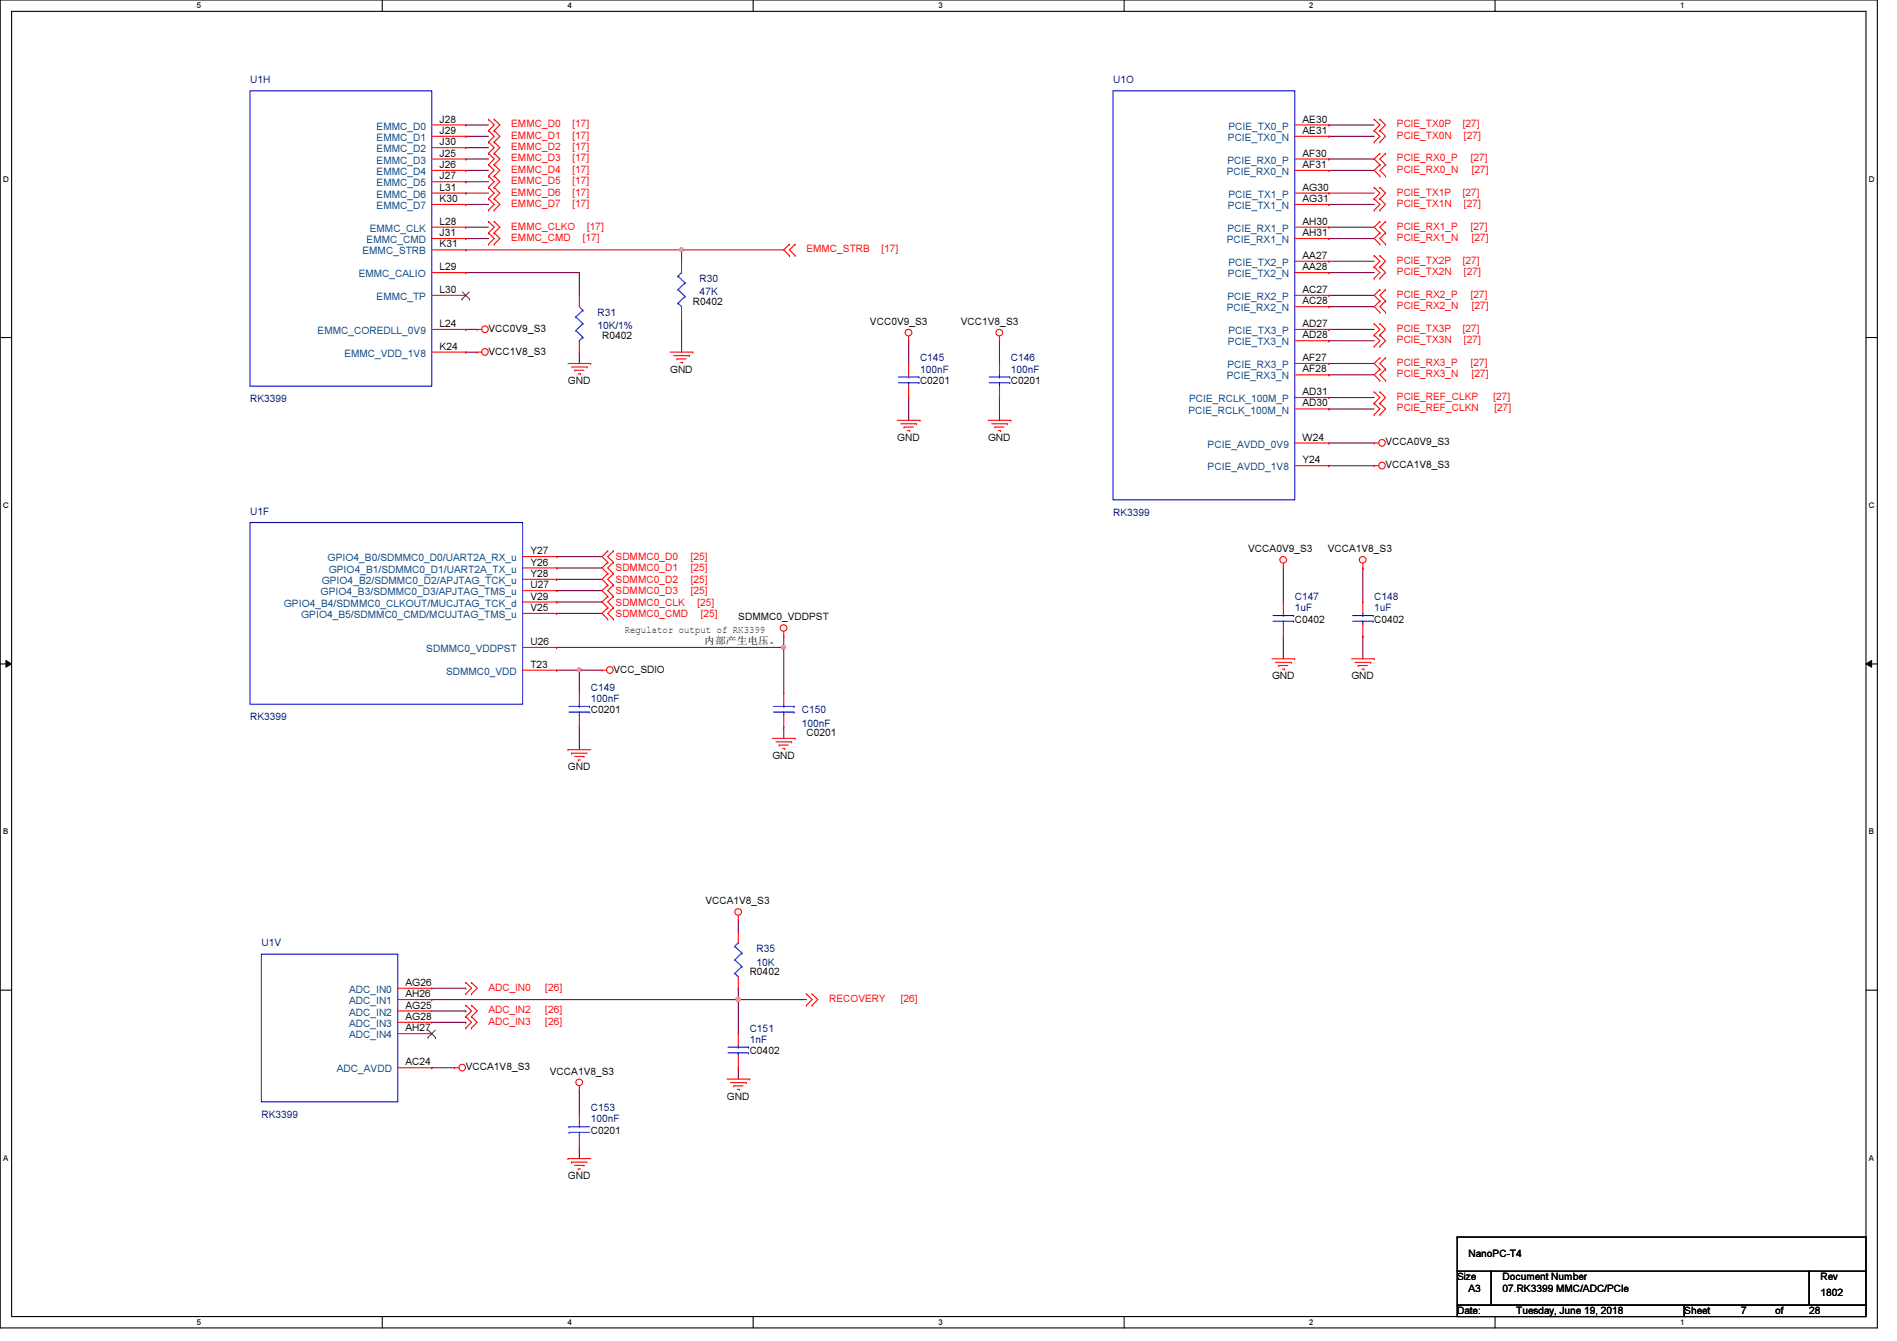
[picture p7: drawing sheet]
<svg xmlns="http://www.w3.org/2000/svg" width="297mm" height="210mm" viewBox="0 0 297 210" stroke-linecap="round" stroke-linejoin="round" font-family="sans-serif">
<path d="M0 0h294v207.9h-294zM1.8 1.8h290.4v204.3h-290.4z" fill="none" stroke="#000" stroke-width=".17"/>
<g fill="#fff">
<path d="M30.8 .2h.7v1.4h-.7z"/>
<path d="M30.8 206.2h.7v1.4h-.7z"/>
</g>
<path d="M59.9 0v1.8M59.9 206.1v1.8" fill="none" stroke="#000" stroke-width=".17"/>
<g fill="#fff">
<path d="M88.9 .2h.6v1.4h-.6z"/>
<path d="M88.9 206.2h.6v1.4h-.6z"/>
</g>
<path d="M117.9 0v1.8M117.9 206.1v1.8" fill="none" stroke="#000" stroke-width=".17"/>
<g fill="#fff">
<path d="M146.9 .2h.7v1.4h-.7z"/>
<path d="M146.9 206.2h.7v1.4h-.7z"/>
</g>
<path d="M176 0v1.8M176 206.1v1.8" fill="none" stroke="#000" stroke-width=".17"/>
<g fill="#fff">
<path d="M205 .2h.7v1.4h-.7z"/>
<path d="M205 206.2h.7v1.4h-.7z"/>
</g>
<path d="M234.1 0v1.8M234.1 206.1v1.8" fill="none" stroke="#000" stroke-width=".17"/>
<g fill="#fff">
<path d="M263.1 .2h.7v1.4h-.7z"/>
<path d="M263.1 206.2h.7v1.4h-.7z"/>
<path d="M.5 27.3h.9v1.4h-.9z"/>
<path d="M292.6 27.3h.9v1.4h-.9z"/>
<path d="M.5 78.4h.9v1.4h-.9z"/>
<path d="M292.6 78.4h.9v1.4h-.9z"/>
</g>
<path d="M0 52.8h1.8M292.2 52.8h1.8" fill="none" stroke="#000" stroke-width=".17"/>
<g fill="#fff">
<path d="M.5 129.5h.8v1.4h-.8z"/>
<path d="M292.6 129.5h.9v1.4h-.9z"/>
</g>
<path d="M0 103.9h1.8M292.2 103.9h1.8" fill="none" stroke="#000" stroke-width=".17"/>
<path d="M.9 103.4l.9 .5-.9 .5zM292.2 103.9l.9-.5v1z" fill="#000"/>
<path d="M.9 103.4l.9 .5-.9 .5zM292.2 103.9l.9-.5v1z" fill="none" stroke="#000" stroke-width=".16"/>
<g fill="#fff">
<path d="M.5 180.5h.8v1.4h-.8z"/>
<path d="M292.6 180.5h.9v1.4h-.9z"/>
</g>
<path d="M0 155h1.8M292.2 155h1.8" fill="none" stroke="#000" stroke-width=".17"/>
<g fill="none" stroke="#800040" stroke-width=".17">
<path d="M72.9 19.6h.1M72.9 19.6h3.6M72.9 35.6h.1M72.9 37.3h.1M72.9 32h.1M72.9 30.2h.1M72.9 28.4h.1M72.9 26.7h.1M72.9 24.9h.1M72.9 23.1h.1M72.9 21.3h.1M72.9 35.6h3.6"/>
<path d="M72.9 37.3h3.6M72.9 32h3.6M72.9 30.2h3.6M72.9 28.4h3.6M72.9 26.7h3.6M72.9 24.9h3.6M72.9 23.1h3.6M72.9 21.3h3.6M72.9 42.7h.1M72.9 51.6h.1M72.9 42.7h17.8M72.9 51.6h1.8"/>
<path d="M142.3 53.3h.1M142.3 53.3v3.6M156.5 53.3h.1M156.5 53.3v3.6M142.3 62.2h.1M142.3 62.2v3.6M156.5 62.2h.1M156.5 62.2v3.6M87.2 96h.1M87.2 88.9h.1M87.2 87.1h.1M87.2 94.2h.1"/>
<path d="M87.2 96h7.1M87.2 88.9h7.1M87.2 87.1h7.1M87.2 94.2h7.1M87.2 101.3h.1M87.2 101.3h35.5M90.7 113.8h.1M90.7 113.8v3.5"/>
</g>
<circle cx="122.7" cy="101.3" r=".32" fill="#f0f"/>
<circle cx="122.7" cy="101.3" r=".32" fill="none" stroke="#f0f" stroke-width=".17"/>
<path d="M72.9 55.1h.1M72.9 55.1h1.8M87.2 90.7h.1M87.2 92.5h.1M87.2 90.7h7.1M87.2 92.5h7.1M87.2 104.9h.1M87.2 104.9h3.5M90.7 104.9h.1M90.7 104.9v3.6M122.7 101.3h.1M122.7 101.3v7.2" fill="none" stroke="#800040" stroke-width=".17"/>
<circle cx="90.7" cy="104.9" r=".32" fill="#f0f"/>
<circle cx="90.7" cy="104.9" r=".32" fill="none" stroke="#f0f" stroke-width=".17"/>
<path d="M72.9 39.1h.1M72.9 39.1h33.8M106.7 39.1h.1M106.7 39.1v1.8M90.7 104.9h.1M90.7 104.9h3.6" fill="none" stroke="#800040" stroke-width=".17"/>
<circle cx="106.7" cy="39.1" r=".32" fill="#f0f"/>
<circle cx="106.7" cy="39.1" r=".32" fill="none" stroke="#f0f" stroke-width=".17"/>
<g fill="none" stroke="#800040" stroke-width=".17">
<path d="M208.1 19.6h.1M208.1 19.6h7.1M208.1 24.9h.1M208.1 26.7h.1M208.1 35.6h.1M208.1 37.3h.1M208.1 21.3h.1M208.1 30.2h.1M208.1 32h.1M208.1 24.9h7.1M208.1 26.7h7.1M208.1 35.6h7.1"/>
<path d="M208.1 37.3h7.1M208.1 21.3h7.1M208.1 30.2h7.1M208.1 32h7.1M90.7 55.1h.1M90.7 42.7h.1M90.7 42.7v3.5M90.7 55.1v1.8M208.1 46.2h.1M208.1 48h.1M208.1 56.9h.1M208.1 58.7h.1"/>
<path d="M208.1 40.9h.1M208.1 42.7h.1M208.1 51.6h.1M208.1 53.3h.1M208.1 46.2h7.1M208.1 48h7.1M208.1 56.9h7.1M208.1 58.7h7.1M208.1 40.9h7.1M208.1 42.7h7.1M208.1 51.6h7.1M208.1 53.3h7.1"/>
<path d="M208.1 62.2h.1M208.1 64h.1M208.1 69.3h.1M208.1 72.9h.1M208.1 62.2h7.1M208.1 64h7.1M208.1 69.3h7.1M208.1 72.9h7.1M122.7 99.6h.1M122.7 99.6v1.7M201 88.9h.1M201 99.6h.1"/>
<path d="M201 88.9v5.3M201 99.6v3.5M213.4 88.9h.1M213.4 99.6h.1M213.4 88.9v5.3M213.4 99.6v3.5M122.7 113.8h.1M122.7 113.8v1.8M67.6 156.5h.1M67.6 156.5h48M115.6 156.5h.1M115.6 144h.1"/>
<path d="M115.6 144v1.8M115.6 156.5v5.3M115.6 167.1h.1M115.6 167.1v1.8"/>
</g>
<circle cx="115.6" cy="156.4" r=".32" fill="#f0f"/>
<circle cx="115.6" cy="156.4" r=".32" fill="none" stroke="#f0f" stroke-width=".17"/>
<g fill="none" stroke="#800040" stroke-width=".17">
<path d="M106.7 39.1h.1M106.7 39.1h16M106.7 49.8h.1M106.7 49.8v5.3M67.6 154.7h5.3M67.6 158.2h5.3M72.9 154.7h.1M72.9 158.2h.1M115.6 154.7h.1M115.6 156.5h.1M115.6 154.7v1.8M115.6 156.5h10.7"/>
<path d="M67.6 167.1h.1M67.6 167.1h3.6M90.7 170.7h.1M90.7 179.6h.1M90.7 170.7v3.5M90.7 179.6v1.8"/>
</g>
<circle cx="115.6" cy="156.4" r=".32" fill="#f0f"/>
<circle cx="115.6" cy="156.4" r=".32" fill="none" stroke="#f0f" stroke-width=".17"/>
<path d="M67.6 160h5.3M72.9 160h.1" fill="none" stroke="#800040" stroke-width=".17"/>
<g fill="none" stroke="#f00" stroke-width=".17">
<path d="M67.6 19.6h5.3M72.9 19.6h.1M76.5 18.7h.1M76.5 18.7l.9 .9-.9 .8M77.4 18.7h.1M77.4 18.7l.9 .9-.9 .8M202.7 19.6h5.4M208.1 19.6h.1M215.2 18.7h.1M215.2 18.7l.9 .9-.9 .8M216.1 18.7h.1M216.1 18.7l.9 .9-.9 .8"/>
<path d="M67.6 21.3h5.3M67.6 24.9h5.3M67.6 26.7h5.3M67.6 30.2h5.3M67.6 32h5.3M67.6 35.6h5.3M67.6 37.3h5.3M67.6 39.1h5.3M67.6 23.1h5.3M67.6 28.4h5.3M72.9 39.1h.1M72.9 35.6h.1"/>
<path d="M72.9 37.3h.1M72.9 21.3h.1M72.9 23.1h.1M72.9 24.9h.1M72.9 26.7h.1M72.9 28.4h.1M72.9 30.2h.1M72.9 32h.1M76.5 38.2h.1M76.5 36.4h.1M76.5 34.7h.1M76.5 20.4h.1"/>
<path d="M76.5 22.2h.1M76.5 24h.1M76.5 25.8h.1M76.5 27.6h.1M76.5 29.3h.1M76.5 31.1h.1M76.5 32.9h.1M76.5 36.4l.9 .9-.9 .9M76.5 34.7l.9 .9-.9 .8M76.5 20.4l.9 .9-.9 .9M76.5 22.2l.9 .9-.9 .9M76.5 24l.9 .9-.9 .9"/>
<path d="M76.5 25.8l.9 .9-.9 .9M76.5 27.6l.9 .8-.9 .9M76.5 29.3l.9 .9-.9 .9M76.5 31.1l.9 .9-.9 .9M77.4 38.2h.1M77.4 36.4h.1M77.4 34.7h.1M77.4 20.4h.1M77.4 22.2h.1M77.4 24h.1M77.4 25.8h.1M77.4 27.6h.1"/>
<path d="M77.4 29.3h.1M77.4 31.1h.1M77.4 32.9h.1M77.4 36.4l.9 .9-.9 .9M77.4 34.7l.9 .9-.9 .8M77.4 20.4l.9 .9-.9 .9M77.4 22.2l.9 .9-.9 .9M77.4 24l.9 .9-.9 .9M77.4 25.8l.9 .9-.9 .9M77.4 27.6l.9 .8-.9 .9M77.4 29.3l.9 .9-.9 .9M77.4 31.1l.9 .9-.9 .9"/>
<path d="M123.6 38.2h.1M123.6 38.2l-.9 .9 .9 .9M124.5 38.2h.1M124.5 38.2l-.9 .9 .9 .9M202.7 21.3h5.4M202.7 24.9h5.4M202.7 26.7h5.4M202.7 30.2h5.4M202.7 32h5.4M202.7 35.6h5.4M202.7 37.3h5.4M208.1 21.3h.1"/>
<path d="M208.1 24.9h.1M208.1 26.7h.1M208.1 30.2h.1M208.1 32h.1M208.1 35.6h.1M208.1 37.3h.1M215.2 20.4h.1M215.2 22.2h.1M215.2 31.1h.1M215.2 29.3h.1M215.2 32.9h.1M215.2 20.4l.9 .9-.9 .9"/>
<path d="M215.2 29.3l.9 .9-.9 .9M215.2 31.1l.9 .9-.9 .9M216.1 20.4h.1M216.1 22.2h.1M216.1 31.1h.1M216.1 29.3h.1M216.1 32.9h.1M216.1 24h.1M216.1 25.8h.1M216.1 27.6h.1M216.1 34.7h.1M216.1 36.4h.1"/>
<path d="M216.1 38.2h.1M216.1 20.4l.9 .9-.9 .9M216.1 29.3l.9 .9-.9 .9M216.1 31.1l.9 .9-.9 .9M216.1 24l-.9 .9 .9 .9M216.1 25.8l-.9 .9 .9 .9M216.1 34.7l-.9 .9 .9 .8M216.1 36.4l-.9 .9 .9 .9M217 25.8h.1M217 24h.1M217 27.6h.1M217 36.4h.1"/>
<path d="M217 34.7h.1M217 38.2h.1M217 24l-.9 .9 .9 .9M217 25.8l-.9 .9 .9 .9M217 34.7l-.9 .9 .9 .8M217 36.4l-.9 .9 .9 .9M67.6 55.1h5.3M67.6 51.6h5.3M67.6 42.7h5.3M67.6 46.2h5.3M72.9 55.1h.1M72.9 42.7h.1"/>
<path d="M72.9 46.2h.1M72.9 51.6h.1M74.7 55.1h.1M74.7 51.6h.1M74.7 55.1h.7M74.7 51.6h.7M88.9 56.9h3.6M89.5 57.4h2.4M90 58h.1M90 58h1.4M90.5 58.5h.4M90.7 46.2h.1"/>
<path d="M90.7 55.1h.1M90.7 46.2v1.8M90.7 53.3v1.8M90.9 58.5h.1M91.9 57.4h.1M92.5 56.9h.1M104.9 55.1h3.6M105.5 55.7h2.4M106 56.2h.1M106 56.2h1.4M106.5 56.7h.4M106.7 49.8h.1"/>
<path d="M106.7 40.9h.1M106.7 40.9v1.8M106.7 48v1.8M106.9 56.7h.1M107.9 55.7h.1M108.5 55.1h.1M123.6 40h.1M124.5 40h.1M142.3 53.3h.1M142.3 56.9h.1M142.3 52.6v.7M142.3 56.9v1.8"/>
<path d="M156.5 53.3h.1M156.5 56.9h.1M156.5 52.6v.7M156.5 56.9v1.8M202.7 51.6h5.4M202.7 56.9h5.4M202.7 40.9h5.4M202.7 42.7h5.4M202.7 46.2h5.4M202.7 48h5.4M202.7 53.3h5.4M202.7 58.7h5.4"/>
<path d="M208.1 40.9h.1M208.1 42.7h.1M208.1 46.2h.1M208.1 48h.1M208.1 51.6h.1M208.1 53.3h.1M208.1 56.9h.1M208.1 58.7h.1M215.2 41.8h.1M215.2 40h.1M215.2 43.6h.1M215.2 52.5h.1"/>
<path d="M215.2 50.7h.1M215.2 54.2h.1M215.2 40l.9 .9-.9 .9M215.2 41.8l.9 .9-.9 .9M215.2 50.7l.9 .9-.9 .9M215.2 52.5l.9 .8-.9 .9M216.1 41.8h.1M216.1 40h.1M216.1 43.6h.1M216.1 52.5h.1M216.1 50.7h.1M216.1 54.2h.1"/>
<path d="M216.1 45.3h.1M216.1 47.1h.1M216.1 48.9h.1M216.1 56h.1M216.1 57.8h.1M216.1 59.6h.1M216.1 40l.9 .9-.9 .9M216.1 41.8l.9 .9-.9 .9M216.1 50.7l.9 .9-.9 .9M216.1 52.5l.9 .8-.9 .9M216.1 45.3l-.9 .9 .9 .9M216.1 47.1l-.9 .9 .9 .9"/>
<path d="M216.1 56l-.9 .9 .9 .9M216.1 57.8l-.9 .9 .9 .9M217 47.1h.1M217 45.3h.1M217 48.9h.1M217 57.8h.1M217 56h.1M217 59.6h.1M217 45.3l-.9 .9 .9 .9M217 47.1l-.9 .9 .9 .9M217 56l-.9 .9 .9 .9M217 57.8l-.9 .9 .9 .9"/>
<path d="M140.5 65.8h3.6M141.1 66.3h2.4M141.6 66.8h.1M141.6 66.8h1.4M142.1 67.4h.3M142.3 62.2h.1M142.3 60.5v1.7M142.4 67.4h.1M143.5 66.3h.1M144.1 65.8h.1M154.7 65.8h3.6M155.3 66.3h2.4"/>
<path d="M155.8 66.8h.1M155.8 66.8h1.4M156.3 67.4h.4M156.5 62.2h.1M156.5 60.5v1.7M156.7 67.4h.1M157.7 66.3h.1M158.3 65.8h.1M202.7 69.3h5.4M202.7 72.9h5.4M202.7 64h5.4M202.7 62.2h5.4"/>
<path d="M208.1 64h.1M208.1 62.2h.1M208.1 72.9h.1M208.1 69.3h.1M215.2 69.3h.1M215.2 72.9h.1M215.2 63.1h.1M215.2 61.3h.1M215.2 64.9h.1M215.2 69.3h.7M215.2 72.9h.7M215.2 61.3l.9 .9-.9 .9"/>
<path d="M215.2 63.1l.9 .9-.9 .9M216.1 63.1h.1M216.1 61.3h.1M216.1 64.9h.1M216.1 61.3l.9 .9-.9 .9M216.1 63.1l.9 .9-.9 .9M81.8 87.1h5.4M81.8 88.9h5.4M81.8 90.7h5.4M81.8 92.5h5.4M81.8 94.2h5.4M81.8 96h5.4"/>
<path d="M87.2 87.1h.1M87.2 88.9h.1M87.2 90.7h.1M87.2 92.5h.1M87.2 94.2h.1M87.2 96h.1M95.2 86.2h.1M95.2 88h.1M95.2 89.8h.1M95.2 91.6h.1M95.2 93.3h.1M95.2 95.1h.1"/>
<path d="M95.2 96.9h.1M95.2 86.2l-.9 .9 .9 .9M95.2 88l-.9 .9 .9 .9M95.2 89.8l-.9 .9 .9 .9M95.2 91.6l-.9 .9 .9 .8M95.2 93.3l-.9 .9 .9 .9M95.2 95.1l-.9 .9 .9 .9M96.1 88h.1M96.1 86.2h.1M96.1 89.8h.1M96.1 91.6h.1M96.1 93.3h.1"/>
<path d="M96.1 95.1h.1M96.1 96.9h.1M96.1 86.2l-.9 .9 .9 .9M96.1 88l-.9 .9 .9 .9M96.1 89.8l-.9 .9 .9 .9M96.1 91.6l-.9 .9 .9 .8M96.1 93.3l-.9 .9 .9 .9M96.1 95.1l-.9 .9 .9 .9M122.7 99.6h.1M122.7 98.8v.8M201 88.9h.1M201 94.2h.1"/>
<path d="M201 99.6h.1M201 88.2v.7M201 94.2v1.8M201 97.8v1.8M213.4 88.9h.1M213.4 94.2h.1M213.4 99.6h.1M213.4 88.2v.7M213.4 94.2v1.8M213.4 97.8v1.8M81.8 104.9h5.4M81.8 101.3h5.4"/>
<path d="M87.2 104.9h.1M87.2 101.3h.1M88.9 117.3h.1M88.9 117.3h3.6M89.5 117.9h.1M89.5 117.9h2.4M90 118.4h1.4M90.5 119h.1M90.5 119h.4M90.7 108.5h.1M90.7 113.8h.1M90.7 108.5v1.7"/>
<path d="M90.7 112v1.8M91.4 118.4h.1M94.3 104.9h.1M94.3 104.9h.7M120.9 115.6h3.6M121.5 116.1h2.4M122 116.6h.1M122 116.6h1.4M122.6 117.2h.3M122.7 108.5h.1M122.7 113.8h.1M122.7 108.5v1.7"/>
<path d="M122.7 112v1.8M122.9 117.2h.1M123.9 116.1h.1M124.5 115.6h.1M199.2 103.1h3.5M199.7 103.7h2.5M200.2 104.2h.1M200.2 104.2h1.5M200.8 104.7h.3M201.1 104.7h.1M202.2 103.7h.1M202.7 103.1h.1"/>
<path d="M211.6 103.1h3.6M212.2 103.7h2.4M212.7 104.2h.1M212.7 104.2h1.4M213.2 104.7h.4M213.6 104.7h.1M214.6 103.7h.1M215.2 103.1h.1M62.3 154.7h5.3M62.3 156.5h5.3M62.3 158.2h5.3M67.6 154.7h.1"/>
<path d="M67.6 156.5h.1M67.6 158.2h.1M72.9 155.6h.1M72.9 153.8h.1M72.9 159.1h.1M72.9 157.4h.1M72.9 153.8l.9 .9-.9 .9M72.9 157.4l.9 .8-.9 .9M72.9 159.1l.9 .9-.9 .9M73.8 155.6h.1M73.8 153.8h.1M73.8 159.1h.1"/>
<path d="M73.8 157.4h.1M73.8 153.8l.9 .9-.9 .9M73.8 157.4l.9 .8-.9 .9M73.8 159.1l.9 .9-.9 .9M115.6 144h.1M115.6 154.7h.1M115.6 145.8h.1M115.6 143.3v.7M115.6 145.8v1.8M115.6 152.9v1.8M126.3 157.4h.1M126.3 155.6h.1"/>
<path d="M126.3 155.6l.9 .9-.9 .9M127.2 157.4h.1M127.2 155.6h.1M127.2 155.6l.9 .9-.9 .9M62.3 167.1h5.3M62.3 160h5.3M62.3 161.8h5.3M67.6 160h.1M67.6 161.8h.1M67.6 167.1h.1M71.2 167.1h.1M71.2 167.1h.7"/>
<path d="M72.9 160.9h.1M73.8 160.9h.1M90.7 170.7h.1M90.7 174.2h.1M90.7 179.6h.1M90.7 170v.7M90.7 174.2v1.8M90.7 177.8v1.8M113.8 168.9h3.6M114.4 169.5h2.4M114.9 170h.1M114.9 170h1.4"/>
<path d="M115.4 170.5h.4M115.6 161.8h.1M115.6 167.1h.1M115.6 161.8v1.8M115.6 165.4v1.7M115.8 170.5h.1M116.8 169.5h.1M117.4 168.9h.1M88.9 181.4h.1M88.9 181.4h3.6M89.5 181.9h.1M89.5 181.9h2.4"/>
<path d="M90 182.4h1.4M90.5 183h.1M90.5 183h.4M91.4 182.4h.1"/>
<circle cx="75.9" cy="51.5" r=".52"/>
<circle cx="75.9" cy="55.1" r=".52"/>
<circle cx="142.3" cy="52.1" r=".52"/>
<circle cx="156.5" cy="52.1" r=".52"/>
<circle cx="216.4" cy="69.3" r=".52"/>
<circle cx="216.4" cy="72.9" r=".52"/>
<circle cx="122.7" cy="98.3" r=".52"/>
<circle cx="200.9" cy="87.6" r=".52"/>
<circle cx="213.4" cy="87.6" r=".52"/>
<circle cx="95.5" cy="104.9" r=".52"/>
<circle cx="115.6" cy="142.7" r=".52"/>
<circle cx="72.4" cy="167.1" r=".52"/>
<circle cx="90.7" cy="169.4" r=".52"/>
</g>
<path d="M228.2 199h5.3v5.3h-5.3zM228.2 193.6h.1M228.2 193.6v5.4M228.2 193.6h64M233.5 199h49.8v5.3h-49.8zM283.3 199h8.9v5.3h-8.9zM292.2 193.6h.1M292.2 199h.1M292.2 193.6v5.4M228.2 204.3h35.5v1.8h-35.5zM263.7 204.3h28.5v1.8h-28.5z" fill="none" stroke="#000" stroke-width=".17"/>
<g fill="none" stroke="#00f" stroke-width=".17">
<path d="M39.2 14.2h28.4v46.3h-28.4zM174.3 14.2h28.4v64h-28.4zM90.2 49.6h.1M90.2 51.7h.1M90.2 49.6l1.1 1.1M90.2 51.7l1.1 1.1M90.7 53.3h.1M90.7 48l.6 .6M91.3 48.6h.1M91.3 50.7h.1M91.3 52.8h.1M91.3 48.6l-1.1 1"/>
<path d="M91.3 50.7l-1.1 1M91.3 52.8l-.6 .5M106.2 47.5h.1M106.2 45.3h.1M106.2 43.2h.1M106.2 47.5l.5 .5M106.2 45.3l1.1 1.1M106.2 43.2l1.1 1.1M106.7 42.7h.1M106.7 42.7l-.5 .5M107.3 46.4h.1M107.3 44.3h.1"/>
<path d="M107.3 46.4l-1.1 1.1M107.3 44.3l-1.1 1M140.7 59.9h3.2M140.7 59h3.2M142.3 59h.1M142.3 59.9h.1M142.3 58.7v.3M142.3 59.9v.6M143.9 59.9h.1M143.9 59h.1M154.9 59.9h3.2M154.9 59h3.2"/>
<path d="M156.5 59h.1M156.5 59.9h.1M156.5 58.7v.3M156.5 59.9v.6M158.1 59.9h.1M158.1 59h.1M39.2 81.8h42.6v28.4h-42.6zM199.3 97.2h3.3M199.3 96.4h3.3M201 96.4h.1M201 97.2h.1M201 96v.4"/>
<path d="M201 97.2v.6M202.6 97.2h.1M202.6 96.4h.1M211.8 97.2h3.2M211.8 96.4h3.2M213.4 96.4h.1M213.4 97.2h.1M213.4 96v.4M213.4 97.2v.6M215 97.2h.1M215 96.4h.1M89.1 111.5h3.2"/>
<path d="M89.1 110.6h3.2M90.7 110.6h.1M90.7 111.5h.1M90.7 110.2v.4M90.7 111.5v.5M92.3 111.5h.1M92.3 110.6h.1M121.1 111.5h3.2M121.1 110.6h3.2M122.7 110.6h.1M122.7 111.5h.1M122.7 110.2v.4"/>
<path d="M122.7 111.5v.5M124.3 111.5h.1M124.3 110.6h.1M40.9 149.4h21.4v23.1h-21.4zM115.1 152.4h.1M115.1 150.2h.1M115.1 148.1h.1M115.1 152.4l.5 .5M115.1 150.2l1.1 1.1M115.1 148.1l1.1 1.1M115.6 147.6h.1M115.6 147.6l-.5 .5"/>
<path d="M116.2 151.3h.1M116.2 149.2h.1M116.2 151.3l-1.1 1.1M116.2 149.2l-1.1 1M89.1 177.2h.1M89.1 176.4h.1M89.1 177.2h3.2M89.1 176.4h3.2M90.7 176.4h.1M90.7 177.2h.1M90.7 176v.4M90.7 177.2v.6"/>
<path d="M114 164.8h3.2M114 163.9h3.2M115.6 163.9h.1M115.6 164.8h.1M115.6 163.6v.3M115.6 164.8v.6M117.2 164.8h.1M117.2 163.9h.1"/>
</g>
<path d="M72.3 46.8h.1M72.4 45.7l1.1 1.1M73.5 45.7l-1.2 1.1M73.5 46.8h.1M67 162.4h.1M67.1 161.2l1.1 1.2M68.2 161.2l-1.2 1.2M68.2 162.4h.1" fill="none" stroke="#804000" stroke-width=".16"/>
<circle cx="122.7" cy="101.3" r=".32" fill="#f0f"/>
<circle cx="122.7" cy="101.3" r=".32" fill="none" stroke="#f0f" stroke-width=".17"/>
<circle cx="90.7" cy="104.9" r=".32" fill="#f0f"/>
<circle cx="90.7" cy="104.9" r=".32" fill="none" stroke="#f0f" stroke-width=".17"/>
<circle cx="106.7" cy="39.1" r=".32" fill="#f0f"/>
<circle cx="106.7" cy="39.1" r=".32" fill="none" stroke="#f0f" stroke-width=".17"/>
<circle cx="115.6" cy="156.4" r=".32" fill="#f0f"/>
<circle cx="115.6" cy="156.4" r=".32" fill="none" stroke="#f0f" stroke-width=".17"/>
<circle cx="115.6" cy="156.4" r=".32" fill="#f0f"/>
<circle cx="115.6" cy="156.4" r=".32" fill="none" stroke="#f0f" stroke-width=".17"/>
<g font-size="1.6" fill="#000080">
<text x="39.2" y="13">U1H</text>
<text x="174.3" y="13">U1O</text>
<text x="109.6" y="44.1">R30</text>
<text x="109.6" y="46.2">47K</text>
<text x="93.6" y="49.4">R31</text>
<text x="93.6" y="51.6">10K/1%</text>
<text x="144.1" y="56.6">C145</text>
<text x="144.1" y="58.3">100nF</text>
<text x="158.3" y="56.6">C146</text>
<text x="158.3" y="58.3">100nF</text>
<text x="39.2" y="62.9">RK3399</text>
<text x="39.2" y="80.6">U1F</text>
<text x="174.3" y="80.7">RK3399</text>
<text x="202.7" y="93.9">C147</text>
<text x="202.7" y="95.7">1uF</text>
<text x="215.2" y="93.9">C148</text>
<text x="215.2" y="95.7">1uF</text>
<text x="39.2" y="112.7">RK3399</text>
<text x="92.5" y="108.1">C149</text>
<text x="92.5" y="109.9">100nF</text>
<text x="125.6" y="111.7">C150</text>
<text x="125.6" y="113.8">100nF</text>
<text x="40.9" y="148.1">U1V</text>
<text x="118.4" y="149">R35</text>
<text x="118.4" y="151.1">10K</text>
<text x="117.4" y="161.5">C151</text>
<text x="117.4" y="163.2">1nF</text>
<text x="92.5" y="173.9">C153</text>
<text x="40.9" y="175">RK3399</text>
<text x="92.5" y="175.7">100nF</text>
</g>
<g font-size="1.6" fill="#004080">
<text x="59" y="20.3">EMMC_D0</text>
<text x="59" y="22.1">EMMC_D1</text>
<text x="59" y="23.8">EMMC_D2</text>
<text x="192.3" y="22.1">PCIE_TX0_N</text>
<text x="192.4" y="20.3">PCIE_TX0_P</text>
<text x="59" y="25.6">EMMC_D3</text>
<text x="59" y="27.4">EMMC_D4</text>
<text x="59" y="29.2">EMMC_D5</text>
<text x="192.1" y="27.4">PCIE_RX0_N</text>
<text x="192.2" y="25.6">PCIE_RX0_P</text>
<text x="59" y="30.9">EMMC_D6</text>
<text x="59" y="32.7">EMMC_D7</text>
<text x="192.3" y="32.7">PCIE_TX1_N</text>
<text x="192.4" y="30.9">PCIE_TX1_P</text>
<text x="56.8" y="39.8">EMMC_STRB</text>
<text x="57.4" y="38.1">EMMC_CMD</text>
<text x="57.9" y="36.3">EMMC_CLK</text>
<text x="192.1" y="38.1">PCIE_RX1_N</text>
<text x="192.2" y="36.3">PCIE_RX1_P</text>
<text x="192.4" y="41.6">PCIE_TX2_P</text>
<text x="56.2" y="43.4">EMMC_CALIO</text>
<text x="59" y="46.9">EMMC_TP</text>
<text x="192.2" y="46.9">PCIE_RX2_P</text>
<text x="192.3" y="43.4">PCIE_TX2_N</text>
<text x="49.7" y="52.3">EMMC_COREDLL_0V9</text>
<text x="192.1" y="48.7">PCIE_RX2_N</text>
<text x="192.4" y="52.3">PCIE_TX3_P</text>
<text x="53.9" y="55.8">EMMC_VDD_1V8</text>
<text x="192.1" y="59.4">PCIE_RX3_N</text>
<text x="192.2" y="57.6">PCIE_RX3_P</text>
<text x="192.3" y="54.1">PCIE_TX3_N</text>
<text x="186.1" y="64.7">PCIE_RCLK_100M_N</text>
<text x="186.2" y="62.9">PCIE_RCLK_100M_P</text>
<text x="189.1" y="70.1">PCIE_AVDD_0V9</text>
<text x="189.1" y="73.6">PCIE_AVDD_1V8</text>
<text x="51.3" y="87.8">GPIO4_B0/SDMMC0_D0/UART2A_RX_u</text>
<text x="51.5" y="89.6">GPIO4_B1/SDMMC0_D1/UART2A_TX_u</text>
<text x="44.4" y="95">GPIO4_B4/SDMMC0_CLKOUT/MUCJTAG_TCK_d</text>
<text x="50.2" y="93.2">GPIO4_B3/SDMMC0_D3/APJTAG_TMS_u</text>
<text x="50.4" y="91.4">GPIO4_B2/SDMMC0_D2/APJTAG_TCK_u</text>
<text x="47.2" y="96.7">GPIO4_B5/SDMMC0_CMD/MCUJTAG_TMS_u</text>
<text x="66.8" y="102.1">SDMMC0_VDDPST</text>
<text x="69.8" y="105.6">SDMMC0_VDD</text>
<text x="54.6" y="155.4">ADC_IN0</text>
<text x="54.6" y="157.2">ADC_IN1</text>
<text x="54.6" y="159">ADC_IN2</text>
<text x="54.6" y="160.7">ADC_IN3</text>
<text x="52.7" y="167.9">ADC_AVDD</text>
<text x="54.6" y="162.5">ADC_IN4</text>
</g>
<g font-size="1.6">
<text x="68.8" y="19.2">J28</text>
<text x="68.8" y="21">J29</text>
<text x="68.8" y="22.7">J30</text>
<text x="204" y="19.2">AE30</text>
<text x="204" y="21">AE31</text>
<text x="68.8" y="24.5">J25</text>
<text x="68.8" y="26.3">J26</text>
<text x="68.8" y="28.1">J27</text>
<text x="68.8" y="29.8">L31</text>
<text x="204" y="24.5">AF30</text>
<text x="204" y="26.3">AF31</text>
<text x="204" y="29.8">AG30</text>
<text x="68.8" y="35.2">L28</text>
<text x="68.8" y="31.6">K30</text>
<text x="204" y="31.6">AG31</text>
<text x="204" y="35.2">AH30</text>
<text x="68.8" y="38.7">K31</text>
<text x="68.8" y="37">J31</text>
<text x="204" y="37">AH31</text>
<text x="204" y="40.5">AA27</text>
<text x="68.8" y="42.3">L29</text>
<text x="68.8" y="45.8">L30</text>
<text x="108.5" y="47.7">R0402</text>
<text x="204" y="42.3">AA28</text>
<text x="204" y="45.8">AC27</text>
<text x="204" y="47.6">AC28</text>
<text x="68.8" y="51.2">L24</text>
<text x="76.5" y="51.9">VCC0V9_S3</text>
<text x="94.3" y="53">R0402</text>
<text x="136.2" y="50.9">VCC0V9_S3</text>
<text x="150.4" y="50.9">VCC1V8_S3</text>
<text x="204" y="51.2">AD27</text>
<text x="204" y="53">AD28</text>
<text x="68.8" y="54.7">K24</text>
<text x="76.5" y="55.5">VCC1V8_S3</text>
<text x="104.9" y="58.3">GND</text>
<text x="204" y="56.5">AF27</text>
<text x="204" y="58.3">AF28</text>
<text x="88.9" y="60.1">GND</text>
<text x="144.1" y="60.1">C0201</text>
<text x="158.3" y="60.1">C0201</text>
<text x="204" y="63.6">AD30</text>
<text x="204" y="61.8">AD31</text>
<text x="140.5" y="69">GND</text>
<text x="154.7" y="69">GND</text>
<text x="204" y="69">W24</text>
<text x="217" y="69.7">VCCA0V9_S3</text>
<text x="204" y="72.5">Y24</text>
<text x="217" y="73.3">VCCA1V8_S3</text>
<text x="83.1" y="86.7">Y27</text>
<text x="83.1" y="88.5">Y26</text>
<text x="195.4" y="86.4">VCCA0V9_S3</text>
<text x="207.9" y="86.4">VCCA1V8_S3</text>
<text x="83.1" y="90.3">Y28</text>
<text x="83.1" y="92.1">U27</text>
<text x="83.1" y="93.9">V29</text>
<text x="83.1" y="95.6">V25</text>
<text x="83.1" y="101">U26</text>
<text x="97.8" y="99">Regulator output of RK3399</text>
<text x="110.3" y="100.8">内内内内内内。</text>
<text x="115.6" y="97.1">SDMMC0_VDDPST</text>
<text x="202.7" y="97.5">C0402</text>
<text x="215.2" y="97.5">C0402</text>
<text x="83.1" y="104.5">T23</text>
<text x="96.1" y="105.3">VCC_SDIO</text>
<text x="199.2" y="106.3">GND</text>
<text x="211.6" y="106.3">GND</text>
<text x="92.5" y="111.7">C0201</text>
<text x="120.9" y="118.8">GND</text>
<text x="126.3" y="115.2">C0201</text>
<text x="88.9" y="120.6">GND</text>
<text x="110.4" y="141.6">VCCA1V8_S3</text>
<text x="63.5" y="154.3">AG26</text>
<text x="117.4" y="152.6">R0402</text>
<text x="63.5" y="156.1">AH26</text>
<text x="63.5" y="157.9">AG25</text>
<text x="63.5" y="159.6">AG28</text>
<text x="63.5" y="161.4">AH27</text>
<text x="63.5" y="166.8">AC24</text>
<text x="72.9" y="167.5">VCCA1V8_S3</text>
<text x="117.4" y="165">C0402</text>
<text x="86.1" y="168.2">VCCA1V8_S3</text>
<text x="113.8" y="172.1">GND</text>
<text x="92.5" y="177.5">C0201</text>
<text x="88.9" y="184.6">GND</text>
<text x="230" y="196.7">NanoPC-T4</text>
<text x="228.2" y="200.4">Size</text>
<text x="230" y="202.2">A3</text>
<text x="235.3" y="202.2">07.RK3399 MMC/ADC/PCIe</text>
<text x="235.3" y="200.4">Document Number</text>
<text x="285.1" y="202.9">1802</text>
<text x="285.1" y="200.4">Rev</text>
<text x="228.2" y="205.7">Date:</text>
<text x="237.4" y="205.7">Tuesday, June 19, 2018</text>
<text x="263.7" y="205.7">Sheet</text>
<text x="272.6" y="205.7">7</text>
<text x="278" y="205.7">of</text>
<text x="283.3" y="205.7">28</text>
</g>
<g font-size="1.6" fill="#f00">
<text x="80" y="19.9">EMMC_D0</text>
<text x="80" y="21.7">EMMC_D1</text>
<text x="80" y="23.5">EMMC_D2</text>
<text x="89.7" y="19.9">[17]</text>
<text x="89.7" y="21.7">[17]</text>
<text x="89.7" y="23.5">[17]</text>
<text x="218.7" y="19.9">PCIE_TX0P</text>
<text x="218.7" y="21.7">PCIE_TX0N</text>
<text x="229.1" y="19.9">[27]</text>
<text x="229.2" y="21.7">[27]</text>
<text x="80" y="25.3">EMMC_D3</text>
<text x="80" y="27.1">EMMC_D4</text>
<text x="80" y="28.8">EMMC_D5</text>
<text x="89.7" y="25.3">[17]</text>
<text x="89.7" y="27.1">[17]</text>
<text x="89.7" y="28.8">[17]</text>
<text x="218.7" y="25.3">PCIE_RX0_P</text>
<text x="218.7" y="27.1">PCIE_RX0_N</text>
<text x="230.3" y="25.3">[27]</text>
<text x="230.5" y="27.1">[27]</text>
<text x="80" y="35.9">EMMC_CLKO</text>
<text x="80" y="30.6">EMMC_D6</text>
<text x="80" y="32.4">EMMC_D7</text>
<text x="89.7" y="30.6">[17]</text>
<text x="89.7" y="32.4">[17]</text>
<text x="91.9" y="35.9">[17]</text>
<text x="218.7" y="30.6">PCIE_TX1P</text>
<text x="218.7" y="32.4">PCIE_TX1N</text>
<text x="218.7" y="35.9">PCIE_RX1_P</text>
<text x="229.1" y="30.6">[27]</text>
<text x="229.2" y="32.4">[27]</text>
<text x="230.3" y="35.9">[27]</text>
<text x="80" y="37.7">EMMC_CMD</text>
<text x="91.3" y="37.7">[17]</text>
<text x="126.3" y="39.5">EMMC_STRB</text>
<text x="138" y="39.5">[17]</text>
<text x="218.7" y="41.3">PCIE_TX2P</text>
<text x="218.7" y="37.7">PCIE_RX1_N</text>
<text x="229.1" y="41.3">[27]</text>
<text x="230.5" y="37.7">[27]</text>
<text x="218.7" y="43.1">PCIE_TX2N</text>
<text x="218.7" y="46.6">PCIE_RX2_P</text>
<text x="229.2" y="43.1">[27]</text>
<text x="230.3" y="46.6">[27]</text>
<text x="218.7" y="51.9">PCIE_TX3P</text>
<text x="218.7" y="53.7">PCIE_TX3N</text>
<text x="218.7" y="48.4">PCIE_RX2_N</text>
<text x="229.1" y="51.9">[27]</text>
<text x="229.2" y="53.7">[27]</text>
<text x="230.5" y="48.4">[27]</text>
<text x="218.7" y="57.3">PCIE_RX3_P</text>
<text x="218.7" y="59.1">PCIE_RX3_N</text>
<text x="230.3" y="57.3">[27]</text>
<text x="230.5" y="59.1">[27]</text>
<text x="218.7" y="62.6">PCIE_REF_CLKP</text>
<text x="218.7" y="64.4">PCIE_REF_CLKN</text>
<text x="233.8" y="62.6">[27]</text>
<text x="234" y="64.4">[27]</text>
<text x="96.4" y="87.7">SDMMC0_D0</text>
<text x="96.4" y="89.5">SDMMC0_D1</text>
<text x="108.2" y="87.7">[25]</text>
<text x="108.2" y="89.5">[25]</text>
<text x="96.4" y="91.2">SDMMC0_D2</text>
<text x="96.4" y="93">SDMMC0_D3</text>
<text x="96.4" y="94.8">SDMMC0_CLK</text>
<text x="108.2" y="91.2">[25]</text>
<text x="108.2" y="93">[25]</text>
<text x="109.2" y="94.8">[25]</text>
<text x="96.4" y="96.6">SDMMC0_CMD</text>
<text x="109.7" y="96.6">[25]</text>
<text x="76.5" y="155.1">ADC_IN0</text>
<text x="85.4" y="155.1">[26]</text>
<text x="76.5" y="158.6">ADC_IN2</text>
<text x="76.5" y="160.4">ADC_IN3</text>
<text x="85.4" y="158.6">[26]</text>
<text x="85.4" y="160.4">[26]</text>
<text x="129.8" y="156.8">RECOVERY</text>
<text x="141.1" y="156.8">[26]</text>
</g>
<g font-size="1.3">
<text x="30.8" y="1.3">5</text>
<text x="88.9" y="1.3">4</text>
<text x="146.9" y="1.3">3</text>
<text x="205" y="1.3">2</text>
<text x="263.1" y="1.3">1</text>
<text x=".5" y="28.4">D</text>
<text x="292.6" y="28.4">D</text>
<text x=".5" y="79.5">C</text>
<text x="292.6" y="79.5">C</text>
<text x=".5" y="130.6">B</text>
<text x="292.6" y="130.6">B</text>
<text x=".5" y="181.7">A</text>
<text x="292.6" y="181.7">A</text>
<text x="30.8" y="207.4">5</text>
<text x="88.9" y="207.4">4</text>
<text x="146.9" y="207.4">3</text>
<text x="205" y="207.4">2</text>
<text x="263.1" y="207.4">1</text>
</g>
</svg>
